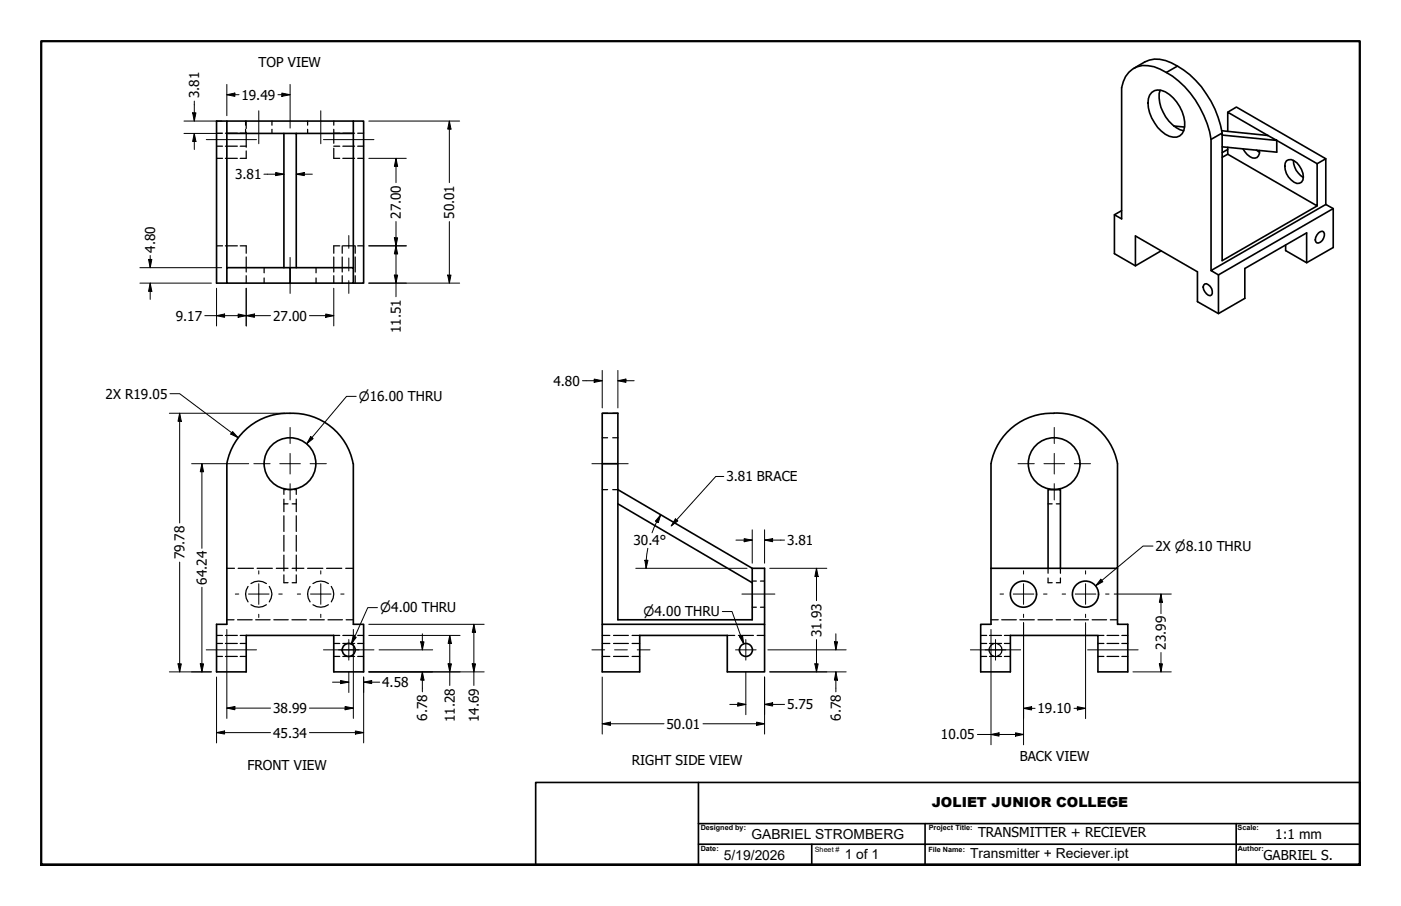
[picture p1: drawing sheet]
<svg xmlns="http://www.w3.org/2000/svg" width="432mm" height="279mm" viewBox="0 0 432 279" stroke-linecap="round" stroke-linejoin="round" font-family="sans-serif">
<!-- layer: Hidden (ANSI) -->
<g fill="none" stroke="#000" stroke-width=".38">
<path d="M75.7 37.3v1.3M75.7 39.9v1.2M75.9 37.3v2.3M83.8 37.3v1.3M83.8 39.9v1.2M94.8 37.3v1.3M94.8 39.9v1.2M102.9 37.3v1.3M102.9 39.9v4.3M66.7 48.8h1.9M66.7 45.1h1.9M66.7 41.1h1.9"/>
<path d="M69.5 48.8h3.7M69.5 45.1h3.7M69.5 41.1h3.7M74 45.1h1.9M74 41.1h1.9M75.9 40.8v4.6M75.9 46.5v2.3h-1.9M102.9 45.7v3.1h1.8M102.9 45.1h1.8M102.9 41.1h1.8M105.7 48.8h3.6M105.7 45.1h3.6"/>
<path d="M105.7 41.1h3.6M110.2 48.8h1.9M110.2 45.1h1.9M110.2 41.1h1.9M66.7 75.8h1.9M69.5 75.8h3.7M74 75.8h1.9v2.3M75.9 79.2v4.7M102.9 79.2v4.7M104.7 75.8h-1.8v2.3M105.5 75.8v2.3M105.5 79.2v4.7"/>
<path d="M105.7 75.8h3.6M109.5 75.8v2.3M109.5 79.2v4.7M110.2 75.8h1.9M75.9 85v2.3M81.4 82.5v1.6M81.4 85.7v1.6M97.4 82.5v1.6M97.4 85.7v1.6M102.9 85v2.3M105.5 85v2.3M109.5 85v2.3"/>
<path d="M185.6 127.4h1.7M185.6 135h1.7M188.8 127.4h1.6M188.8 135h1.6M87.5 153.9v3.9M87.5 159.1v4.8M87.5 155.4h1.3M88.1 151h-.6v1.5M88.8 151h1.2M90 155.4h1.3M90.7 151h.6v1.5M91.3 153.9v3.9"/>
<path d="M91.3 159.1v4.8M185.6 151h1.7M188.8 151h1.6M323 155.4h1.3M325.6 155.4h1.2M69.9 175.3h2.4M73.4 175.3h4.7M77.3 180a4.1 4.1 0 0 1 4.8 0M79.2 175.3h4.7M85.2 175.3h3.6M87.5 165.1v4.9M87.5 171.2v4.9"/>
<path d="M87.5 177.3v2.4h1.3M90 175.3h3.7M91.3 177.3v2.4h-1.3M91.3 165.1v4.9M91.3 171.2v4.9M94.8 175.3h4.7M96.5 180a4.1 4.1 0 0 1 4.7 0M100.6 175.3h4.7M106.6 175.3h2.3M231.8 179.2h1.3M234.4 179.2h1.2M323 178.2v1.5h1.3"/>
<path d="M323 175.3v1.5M326.8 178.2v1.5h-1.2M326.8 175.3v1.5M66.7 196h1.9M66.7 198.4h1.9M69.5 196h3.7M69.5 198.4h3.7M69.9 191.1h2.2M73.2 191.1h4.5M74 196h1.9M74 198.4h1.9M76.5 180.8a4.1 4.1 0 0 0 0 4.8"/>
<path d="M77.3 186.5a4.1 4.1 0 0 0 4.8 0M78.8 191.1h4.4M83 180.8a3.8 3.8 0 0 1 0 4.8M84.4 191.1h4.4M90 191.1h4.4M95.5 191.1h4.4M95.6 180.8a4.1 4.1 0 0 0 0 4.8M96.5 186.5a4.1 4.1 0 0 0 4.7 0M101.1 191.1h4.4M102.1 180.8a4.1 4.1 0 0 1 0 4.8M102.9 196h1.8M102.9 198.4h1.8"/>
<path d="M105.7 196h3.6M105.7 198.4h3.6M106.7 191.1h2.2M110.2 196h1.9M110.2 198.4h1.9M185.6 196h2.4M185.6 198.4h2.4M189.1 196h4.6M189.1 198.4h4.6M194.8 196h2.4M194.8 198.4h2.4M224.2 196h2.2"/>
<path d="M227.6 196h4.6M231.8 187.3h1.3M233.4 196h2.2M234.4 187.3h1.2M302.3 196h1.8M302.3 198.4h1.8M305 196h3.7M305 198.4h3.7M305.4 191.1h2.3M306.2 198.6a1.96 1.96 0 0 0-1.4 1.8 1.96 1.96 0 0 0 1.4 1.9M307.5 198.6a1.98 1.98 0 0 1 1.3 1.8 1.98 1.98 0 0 1-1.3 1.9M308.7 191.1h4.5"/>
<path d="M309.6 196h1.8M309.6 198.4h1.8M314.3 191.1h4.5M319.9 191.1h4.5M325.5 191.1h4.4M331 191.1h4.5M336.6 191.1h4.5M338.4 196h1.8M338.4 198.4h1.8M341.2 196h3.6M341.2 198.4h3.6M342.2 191.1h2.2"/>
<path d="M345.8 196h1.8M345.8 198.4h1.8M66.7 202.4h1.9M69.5 202.4h3.7M74 202.4h1.9M102.9 202.4h1.8M105.7 202.4h3.6M110.2 202.4h1.9M185.6 202.4h2.4M189.1 202.4h4.6M194.8 202.4h2.4M302.3 202.4h1.8"/>
<path d="M305 202.4h3.7M309.6 202.4h1.8M338.4 202.4h1.8M341.2 202.4h3.6M345.8 202.4h1.8"/>
</g>
<!-- layer: Visible (ANSI) -->
<g fill="none" stroke="#000" stroke-width=".51">
<path d="M69.9 37.3h-3.2v50h3.2M108.9 37.3h3.2v50h-3.2M349.4 21.1a10.2 10.2 0 0 1 9.8-2.4 27.8 27.8 0 0 1 16.2 17.4l1.3 4.9M355 28.5a3.6 3.6 0 0 1 4.2-.2 11.7 11.7 0 0 1 5.7 11.9 3.1 3.1 0 0 1-4.5 1.8 12 12 0 0 1-6.5-11.6l.4-1.1zM357.6 27.8a10.5 10.5 0 0 0 2.7 9.6 8.3 8.3 0 0 0 4.5 2.9M359.5 22.4a9.7 9.7 0 0 0-10.4-1.1 8.3 8.3 0 0 0-3.4 5.8v40.4l-2.2-1.3M359.5 22.4a29.6 29.6 0 0 1 13.8 20.6M361.8 38.9l3.3 .3M362.9 20.4l-3.4 2M378.4 34.6l2.7-1.6 27.5 16-2.6 1.5M69.9 41.1h21.4v41.4M69.9 41.1v-3.8h39v3.8"/>
<path d="M69.9 41.1v41.4M87.5 41.1v41.4M91.3 41.1h17.6M108.9 41.1v41.4M376.6 40.3l14.2 1.5M376.7 41.7l16.8 1.6-2.7-1.5M376.7 45.3l16.8 1.6v-3.6l12.5 7.2v13l-27.6-15.9v-2.2M378.4 40.5v-5.9l12.4 7.2M378.4 46.1l-1.7 1M378.4 47.6l-1.7 .9M383.1 45.9a4.9 4.9 0 0 0 3.7 2.9 1.89 1.89 0 0 0 1.4-2.4M387.3 46.3l.9 .6"/>
<path d="M396.5 49.6a2.36 2.36 0 0 1 3.2 .6 6.2 6.2 0 0 1 1.9 5.3 1.74 1.74 0 0 1-2.8 .7 5.3 5.3 0 0 1-2.3-6.6zM398.7 49.5a6.1 6.1 0 0 0 3 5.2M408.6 49v14.1M345.7 65l-2.2 1.2v12l6.4 3.8 8-4.7M396.2 75.6v1.7l6.5 3.7 8.2-4.7v-12l-35.4 20.5v11.9M406 63.5l-29.3 16.9v-39.4l-3.4 2v40.4M406.4 71.8l1.1-.5 .4 .2a2.45 2.45 0 0 1-2 3.4 1.71 1.71 0 0 1 0-2.4zM410.9 64.3l-2.3-1.2-35.3 20.3 2.2 1.4M89.4 82.5v4.8h-19.5v-4.8h39v4.8h-19.5M371.3 87.6a2.4 2.4 0 0 1 2.1 3.3 1.46 1.46 0 0 1-2.1-.9 1.64 1.64 0 0 1 0-2.4zM402.7 81v-9.2l-19 11v9.2l-8.2 4.7-6.4-3.7v-9.2l-19.2-11v9.2M324.9 127.4a19.1 19.1 0 0 1 19.5 15.6"/>
<path d="M324.9 127.5a19 19 0 0 0-19.5 15.5v49.5h-3.1v14.7h9.1v-11.2h27v11.2h9.2v-14.7h-3.2v-17.2M108.8 143a19.3 19.3 0 0 0-21.1-15.5 19 19 0 0 0-17.8 15.5v49.5h-3.2v14.7h9.2v-11.2h27v11.2h9.2v-14.7h-3.2v-49.5M185.6 143v-15.6h4.8v63.7h41.4v-15.8l-41.4-24.3M190.4 143h-4.8v49.5M190.4 155.4l41.4 24.3M344.4 143v32.3h-39M231.8 175.3h3.8v17.2M323 175.3v-24.3h3.8v24.3M185.6 192.5h50v14.7h-11.4v-11.2h-27v11.2h-11.6z"/>
<circle cx="89.4" cy="143" r="8"/>
<circle cx="324.9" cy="143" r="8"/>
<circle cx="315.4" cy="183.2" r="4"/>
<circle cx="334.5" cy="183.2" r="4"/>
<circle cx="107.5" cy="200.4" r="2"/>
<circle cx="229.9" cy="200.4" r="2"/>
</g>
<!-- layer: Border (ANSI) -->
<path d="M12.7 266.7v-254h406.4v254h-406.4h406.4" fill="none" stroke="#000" stroke-width=".7"/>
<!-- layer: Title (ANSI) -->
<path d="M165.1 241.3h254v25.4h-254zM215.3 254h203.8M215.3 241.3v25.4M285.1 254v12.7M381 254v12.7M215.3 260.3h203.8M250.2 260.3v6.4" fill="none" stroke="#000" stroke-width=".51"/>
<!-- layer: Dimension (ANSI) -->
<g fill="none" stroke="#000" stroke-width=".31">
<path d="M56.7 37.3h11.6M59.4 34.8h1l-.5 2.5zM59.9 31.2v6.1M69.9 29.2l2.5-.5v1zM69.9 26v9.7M69.9 29.2h3.8M85.7 29.2h3.7M86.9 28.7l2.5 .5-2.5 .5zM89.4 26v13.5M113.7 37.3h28M138.5 37.3l.5 2.5h-1zM138.5 37.3v19"/>
<path d="M56.7 41.1h11.6M59.9 41.1l.5 2.5h-1zM59.9 41.1v5M81.3 53.7h6.2M85 53.2l2.5 .5-2.5 .5zM91.3 53.7l2.5-.5v1zM91.3 53.7h5M113.7 48.8h11.5M122 48.8l.6 2.5h-1.1zM122 48.8v7.5M46.3 78.8v3.7M113.7 75.8h11.5"/>
<path d="M121.5 73.3h1.1l-.6 2.5zM122 75.8l.6 2.5h-1.1zM122 68.3v23.2M138.5 68.3v19M43.1 87.3h22.1M43.1 82.5h25.2M45.8 80h1l-.5 2.5zM46.3 87.3l.5 2.6h-1zM46.3 87.3v5M63.1 97.3h20.3M66.7 97.3l2.5-.5v1.1zM66.7 88.9v11.6"/>
<path d="M73.4 96.8l2.5 .5-2.5 .6zM75.9 97.3l2.5-.5v1.1zM75.9 88.9v11.6M95.4 97.3h7.5M100.4 96.8l2.5 .5-2.5 .6zM102.9 88.9v11.6M113.7 87.3h28M121.5 84.8h1.1l-.6 2.5zM138 84.8h1l-.5 2.5zM179.5 117.4h6.1M183.1 116.9l2.5 .5-2.5 .5zM185.6 114.2v11.6"/>
<path d="M190.4 117.4l2.5-.5v1zM190.4 117.4h5.1M190.4 114.2v11.6M52.2 127.4h35.6M52.4 121.4h3l18 13.6M55.4 127.4l.5 2.5h-1zM55.4 127.4v33.9M71.7 133.1l1.7 1.9-2.3-1.1zM95.8 134.6l.7 .7-1.9 1.5zM109.8 122.2h-3l-12.2 14.6M59.1 143h17.5M62.2 143l.5 2.5h-1z"/>
<path d="M62.2 143v26.1M203.6 158.8l-.7 2.4-.9-.5zM203.6 158.8l-1.2 2.1-1.4 3.4M55.4 173.4v33.8M196 175.3h34.3M198.8 172.8h.9l-.6 2.5zM199.2 172.8l-.1 2.5M199.7 169.1l-.5 3.7M226.8 166.6h5M229.4 166.1l2.4 .5-2.4 .5zM231.8 163.4v10.3M235.6 166.6l2.5-.5v1z"/>
<path d="M235.6 163.4v10.3M235.6 166.6h6.2M237.2 175.3h17.6M251.7 175.3l.5 2.5h-1.1zM251.7 175.3v9.9M339.3 178.6l.6 .8-2.2 1.3zM355.3 168.4h-3l-14.6 12.3M62.2 181.1v26.1M69.9 194.1v6.2M108.8 196.2l1 .3-1.5 2.1zM108.9 194.1v2.1M108.9 198.8v1.5"/>
<path d="M113.7 196h28.1M113.7 192.5h35.5M116.3 187.4h-3l-5 11.2M129.7 197.9h1l-.5 2.5zM130.2 195.5v4.9M138.6 196l.5 2.4h-1zM138.6 196v15.4M146 192.5l.6 2.5h-1.1zM146 192.5v18.9M222.6 188.6h3l3.6 10M227.9 196.3l1-.3 .3 2.6zM251.7 197.2v10"/>
<path d="M257.2 197.9h.9l-.5 2.5zM257.6 195.5v4.9M305.4 194.1v6.2M315.5 192v37.7M334.6 192v29.6M343.4 183.2h17.6M357.8 183.2l.5 2.5h-1zM357.8 183.2v6M52.2 207.2h13M54.9 204.7h1l-.5 2.5zM61.7 204.7h1l-.5 2.5zM66.7 208.8v20.3"/>
<path d="M69.9 218.4l2.5-.5v1zM69.9 218.4h13.5M69.9 200.5v21.1M95.4 218.4h13.5M102.5 210.4h5M105 209.9l2.5 .5-2.5 .4zM106.4 217.9l2.5 .5-2.5 .5zM107.5 207.2v6.4M108.9 200.5v21.1M112.1 210.4l2.5-.5v.9zM112.1 208.8v20.3M112.1 210.4h4.9"/>
<path d="M113.7 207.2h35.5M116.8 200.4h16.5M130.2 207.2l.5 2.5h-1zM130.2 207.2v6.2M138.1 204.7h1l-.5 2.5zM145.5 204.7h1.1l-.6 2.5zM185.6 208.8v17.6M224.9 217.2h5M227.4 216.7l2.5 .5-2.5 .5zM229.9 207.2v13.2M235.6 217.2l2.5-.5v1zM235.6 208.8v17.6"/>
<path d="M235.6 217.2h6.2M236.7 200.4h24.1M237.2 207.2h23.6M251.1 204.7h1.1l-.5 2.5zM257.6 207.2l.5 2.5h-.9zM257.6 207.2v6.2M305.4 200.5v29.2M315.5 218.4l2.4-.5v1zM315.5 218.4h3.5M331 218.4h3.6M332 217.9l2.6 .5-2.6 .5zM349.2 207.2h11.8"/>
<path d="M357.3 204.7h1l-.5 2.5zM357.8 201.2v6M66.7 225.9l2.5-.5v1zM66.7 225.9h16.7M95.4 225.9h16.7M109.5 225.4l2.6 .5-2.6 .5zM185.6 223.2l2.6-.5v1zM185.6 223.2h19.1M216.7 223.2h18.9M233.2 222.7l2.4 .5-2.4 .5zM301.2 226.5h14.3M305.4 226.5l2.5-.5v1z"/>
<path d="M313 226l2.5 .5-2.5 .5z"/>
</g>
<g fill="#000">
<path d="M59.4 34.8h1l-.5 2.5zM69.9 29.2l2.5-.5v1zM86.9 28.7l2.5 .5-2.5 .5zM138.5 37.3l.5 2.5h-1zM59.9 41.1l.5 2.5h-1zM85 53.2l2.5 .5-2.5 .5zM91.3 53.7l2.5-.5v1zM122 48.8l.6 2.5h-1.1zM121.5 73.3h1.1l-.6 2.5zM122 75.8l.6 2.5h-1.1zM45.8 80h1l-.5 2.5zM46.3 87.3l.5 2.6h-1z"/>
<path d="M66.7 97.3l2.5-.5v1.1zM73.4 96.8l2.5 .5-2.5 .6zM75.9 97.3l2.5-.5v1.1zM100.4 96.8l2.5 .5-2.5 .6zM121.5 84.8h1.1l-.6 2.5zM138 84.8h1l-.5 2.5zM183.1 116.9l2.5 .5-2.5 .5zM190.4 117.4l2.5-.5v1zM55.4 127.4l.5 2.5h-1zM71.7 133.1l1.7 1.9-2.3-1.1zM95.8 134.6l.7 .7-1.9 1.5zM62.2 143l.5 2.5h-1z"/>
<path d="M198.8 172.8h.9l-.6 2.5zM203.6 158.8l-.7 2.4-.9-.5zM229.4 166.1l2.4 .5-2.4 .5zM235.6 166.6l2.5-.5v1zM251.7 175.3l.5 2.5h-1.1zM339.3 178.6l.6 .8-2.2 1.3zM108.8 196.2l1 .3-1.5 2.1zM129.7 197.9h1l-.5 2.5zM138.6 196l.5 2.4h-1zM146 192.5l.6 2.5h-1.1zM227.9 196.3l1-.3 .3 2.6zM257.2 197.9h.9l-.5 2.5z"/>
<path d="M357.8 183.2l.5 2.5h-1zM54.9 204.7h1l-.5 2.5zM61.7 204.7h1l-.5 2.5zM69.9 218.4l2.5-.5v1zM105 209.9l2.5 .5-2.5 .4zM106.4 217.9l2.5 .5-2.5 .5zM112.1 210.4l2.5-.5v.9zM130.2 207.2l.5 2.5h-1zM138.1 204.7h1l-.5 2.5zM145.5 204.7h1.1l-.6 2.5zM227.4 216.7l2.5 .5-2.5 .5zM235.6 217.2l2.5-.5v1z"/>
<path d="M251.1 204.7h1.1l-.5 2.5zM257.6 207.2l.5 2.5h-.9zM315.5 218.4l2.4-.5v1zM332 217.9l2.6 .5-2.6 .5zM357.3 204.7h1l-.5 2.5zM66.7 225.9l2.5-.5v1zM109.5 225.4l2.6 .5-2.6 .5zM185.6 223.2l2.6-.5v1zM233.2 222.7l2.4 .5-2.4 .5zM305.4 226.5l2.5-.5v1zM313 226l2.5 .5-2.5 .5z"/>
</g>
<!-- layer: Center Mark (ANSI) -->
<g fill="none" stroke="#000" stroke-width=".31">
<path d="M89.4 131.8v5M89.4 139.8v6.4M324.9 131.8v5M324.9 139.8v6.4M78.2 143h5M86.2 143h6.4M89.4 149.2v5M95.6 143h5M313.8 143h5M321.8 143h6.3M324.9 149.2v5M331.1 143h5"/>
<path d="M79.8 176v1M98.9 176v1M315.5 176v1M334.6 176v1M72.5 183.2h1.1M76.6 183.2h6.3M79.8 180v6.4M79.8 189.4v1M85.9 183.2h1.1M91.6 183.2h1M95.7 183.2h6.3M98.9 180v6.4"/>
<path d="M98.9 189.4v1M105 183.2h1M107.5 197.2v6.4M229.9 197.2v6.4M306.8 197.2v6.4M308.2 183.2h1.1M312.3 183.2h6.3M315.5 180v6.4M315.5 189.4v1M321.6 183.2h1.1M327.3 183.2h1.1M331.4 183.2h6.4"/>
<path d="M334.6 180v6.4M334.6 189.4v1M340.7 183.2h1.1M104.3 200.4h6.4M226.7 200.4h6.3M303.7 200.4h6.3"/>
</g>
<!-- layer: Centerline (ANSI) -->
<g fill="none" stroke="#000" stroke-width=".31">
<path d="M79.8 34.2v10.1M98.9 34.2v10.1M63.6 43.1h15.5M99.7 43.1h15.6M89.4 79.4v11.1M107.5 72.6v4M107.5 79.6v4M107.5 86.6v3.9M182.4 143h11.2M228.7 183.2h10.1M63.6 200.4h15.5M99.7 200.4h15.6"/>
<path d="M182.4 200.4h4M189.4 200.4h4M196.4 200.4h3.9M299.1 200.4h15.5M335.2 200.4h15.6"/>
</g>
<!-- layer: Symbol (ANSI) -->
<path d="M223.1 146.9h-2.5l-13.7 15.3M208.2 160l.7 .7-2 1.5z" fill="none" stroke="#000" stroke-width=".31"/>
<path d="M208.2 160l.7 .7-2 1.5z" fill="#000"/>
<g font-size="4.3">
<text x="287.2" y="249">JOLIET JUNIOR COLLEGE</text>
<text x="231.6" y="258.8">GABRIEL STROMBERG</text>
<text x="223.1" y="265.1">5/19/2026</text>
<text x="260.3" y="265">1 of 1</text>
<text x="299" y="264.7">Transmitter + Reciever.ipt</text>
</g>
<g font-size="4.2">
<text x="79.7" y="20.6">TOP VIEW</text>
<text x="61.4" y="30.4" transform="rotate(-90 61.4 30.4)">3.81</text>
<text x="74.4" y="30.7">19.49</text>
<text x="72.5" y="55.2">3.81</text>
<text x="123.6" y="67.6" transform="rotate(-90 123.6 67.6)">27.00</text>
<text x="140" y="67.6" transform="rotate(-90 140 67.6)">50.01</text>
<text x="47.8" y="78" transform="rotate(-90 47.8 78)">4.80</text>
<text x="54.2" y="98.9">9.17</text>
<text x="84.2" y="98.9">27.00</text>
<text x="123.6" y="102.7" transform="rotate(-90 123.6 102.7)">11.51</text>
<text x="170.6" y="118.9">4.80</text>
<text x="32.5" y="122.9">2X R19.05</text>
<text x="223.9" y="148.5">3.81 BRACE</text>
<text x="56.9" y="172.5" transform="rotate(-90 56.9 172.5)">79.78</text>
<text x="195.2" y="168.2">30.4°</text>
<text x="242.6" y="168.1">3.81</text>
<text x="356.1" y="169.9">2X ⌀8.10 THRU</text>
<text x="63.8" y="180.3" transform="rotate(-90 63.8 180.3)">64.24</text>
<text x="253.2" y="196.5" transform="rotate(-90 253.2 196.5)">31.93</text>
<text x="359.3" y="200.4" transform="rotate(-90 359.3 200.4)">23.99</text>
<text x="117.8" y="211.9">4.58</text>
<text x="84.2" y="219.9">38.99</text>
<text x="242.6" y="218.7">5.75</text>
<text x="319.8" y="220">19.10</text>
<text x="84.2" y="227.5">45.34</text>
<text x="131.7" y="222.2" transform="rotate(-90 131.7 222.2)">6.78</text>
<text x="140.1" y="222.6" transform="rotate(-90 140.1 222.6)">11.28</text>
<text x="147.6" y="222.6" transform="rotate(-90 147.6 222.6)">14.69</text>
<text x="205.4" y="224.7">50.01</text>
<text x="259.1" y="222.2" transform="rotate(-90 259.1 222.2)">6.78</text>
<text x="290" y="228">10.05</text>
<text x="76.3" y="237.4">FRONT VIEW</text>
<text x="194.7" y="235.9">RIGHT SIDE VIEW</text>
<text x="314.3" y="234.8">BACK VIEW</text>
<text x="301.4" y="258.1">TRANSMITTER + RECIEVER</text>
<text x="393.1" y="258.6">1:1 mm</text>
<text x="389.4" y="265.2">GABRIEL S.</text>
</g>
<g font-size="3.9">
<text x="110.6" y="123.7">⌀16.00 THRU</text>
<text x="117.2" y="188.8">⌀4.00 THRU</text>
<text x="198.4" y="190.1">⌀4.00 THRU</text>
</g>
<g font-size="2.2">
<text x="216" y="256.1">Designed by:</text>
<text x="286.3" y="256">Project Title:</text>
<text x="381.4" y="256">Scale:</text>
<text x="216" y="262.4">Date:</text>
<text x="251.1" y="262.6">Sheet #</text>
<text x="286.1" y="262.6">File Name:</text>
<text x="381.5" y="262.4">Author:</text>
</g>
</svg>
